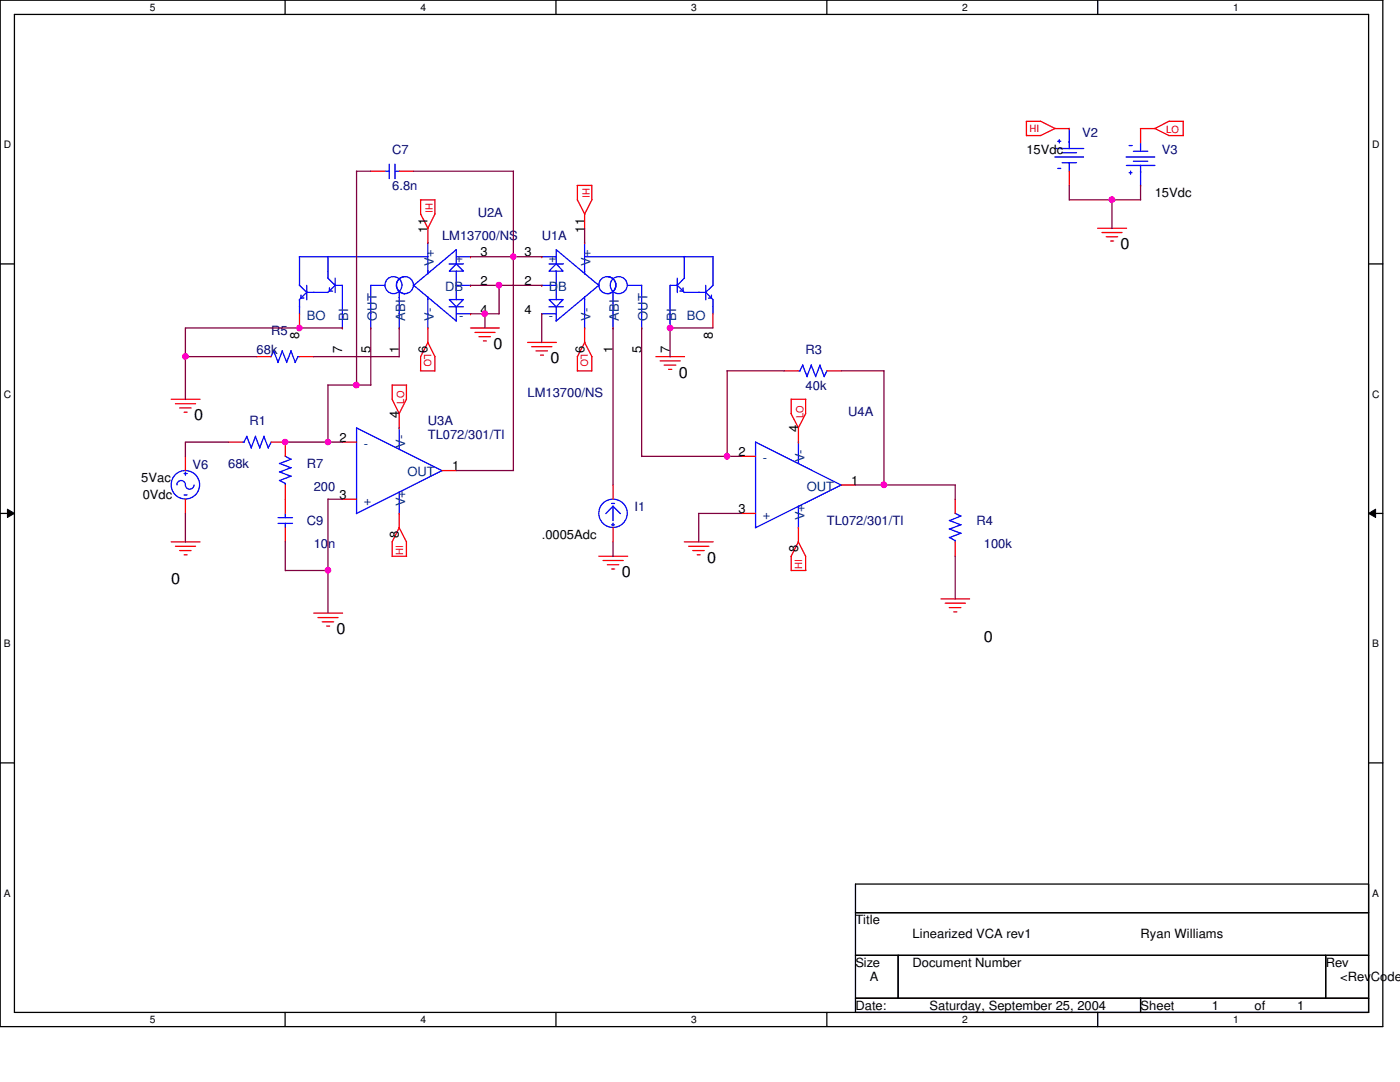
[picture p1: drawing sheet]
<svg xmlns="http://www.w3.org/2000/svg" width="279mm" height="216mm" viewBox="0 0 279 216" stroke-linecap="round" stroke-linejoin="round" font-family="sans-serif">
<path d="M0 0h276v204.9h-276zM2.9 2.9h270.2v199.1h-270.2z" fill="none" stroke="#000" stroke-width=".25"/>
<g fill="#fff">
<path d="M29.9 .3h1.1v2.3h-1.1z"/>
<path d="M29.9 202.3h1.1v2.3h-1.1z"/>
</g>
<path d="M56.9 0v2.9M56.9 202v2.9" fill="none" stroke="#000" stroke-width=".25"/>
<g fill="#fff">
<path d="M83.9 .3h1.1v2.3h-1.1z"/>
<path d="M83.9 202.3h1.1v2.3h-1.1z"/>
</g>
<path d="M111 0v2.9M111 202v2.9" fill="none" stroke="#000" stroke-width=".25"/>
<g fill="#fff">
<path d="M138 .3h1.1v2.3h-1.1z"/>
<path d="M138 202.3h1.1v2.3h-1.1z"/>
</g>
<path d="M165 0v2.9M165 202v2.9" fill="none" stroke="#000" stroke-width=".25"/>
<g fill="#fff">
<path d="M192 .3h1.1v2.3h-1.1z"/>
<path d="M192 202.3h1.1v2.3h-1.1z"/>
</g>
<path d="M219.1 0v2.9M219.1 202v2.9" fill="none" stroke="#000" stroke-width=".25"/>
<g fill="#fff">
<path d="M246.1 .3h1.1v2.3h-1.1z"/>
<path d="M246.1 202.3h1.1v2.3h-1.1z"/>
<path d="M.8 27.8h1.4v2.2h-1.4z"/>
<path d="M273.9 27.8h1.4v2.2h-1.4z"/>
<path d="M.8 77.6h1.4v2.2h-1.4z"/>
<path d="M273.9 77.6h1.4v2.2h-1.4z"/>
</g>
<path d="M0 52.7h2.9M273.1 52.7h2.9" fill="none" stroke="#000" stroke-width=".25"/>
<g fill="#fff">
<path d="M.8 127.3h1.3v2.3h-1.3z"/>
<path d="M273.9 127.3h1.3v2.3h-1.3z"/>
</g>
<path d="M0 102.4h2.9M273.1 102.4h2.9" fill="none" stroke="#000" stroke-width=".25"/>
<path d="M1.5 101.6l1.4 .8-1.4 .9zM273.1 102.4l1.4-.8v1.7z" fill="#000"/>
<path d="M1.5 101.6l1.4 .8-1.4 .9zM273.1 102.4l1.4-.8v1.7z" fill="none" stroke="#000" stroke-width=".2"/>
<g fill="#fff">
<path d="M.8 177.1h1.3v2.3h-1.3z"/>
<path d="M273.9 177.1h1.3v2.3h-1.3z"/>
</g>
<path d="M0 152.2h2.9M273.1 152.2h2.9M170.7 176.4h102.4v25.6h-102.4zM170.7 182.1h102.4M170.7 190.6h102.4M170.7 199.2h102.4M179.2 190.6v8.6M227.6 199.2v2.8M264.6 190.6v8.6" fill="none" stroke="#000" stroke-width=".25"/>
<g fill="none" stroke="#f00" stroke-width=".25">
<path d="M74 34.2h2.8M79.7 34.2h2.8M83.9 39.9h2.9M83.9 39.9v2.9M86.8 39.8v2.9M115.2 37h2.9M115.2 39.9l1.5 2.9M115.2 37v2.9M118.1 37v2.9M118.2 39.8l-1.5 2.9v2.9M204.8 24.2h2.9M204.9 27.1h2.8"/>
<path d="M204.9 24.2v2.9M207.6 24.2l3 1.5h2.8M210.6 25.6l-2.9 1.5M213.4 25.7h.1M213.4 34.2v2.8M227.6 37h.1M227.6 25.7v2.8M230.4 25.6l2.9 1.5M233.3 27.1h2.8M233.3 24.2h2.9M233.3 24.2l-2.8 1.5h-2.9M236.1 24.2v2.9"/>
<path d="M83.9 42.7l1.5 2.9M85.4 48.4h.1M86.8 42.7l-1.4 2.9v2.8M93.9 51.2h.1M93.9 56.9h.1M108.1 51.2h.1M108.1 56.9h.1M116.7 48.4h.1M219.1 45.6h5.7M219.9 46.4h4M220.8 47.2h2.3M221.7 48.1h.5"/>
<path d="M34.2 79.7h5.7M51.2 71.2h2.9M59.8 71.2h2.8M59.8 62.6v2.8M68.3 65.4h.1M74 65.4h.1M78.2 79.6l1.5 2.9v2.9M78.3 76.8v2.9M78.3 76.8h2.9M79.7 65.4h.1M81.1 79.7l-1.5 2.9M81.1 76.8v2.9"/>
<path d="M83.9 74h2.9M83.9 71.1v2.9M85.4 65.4h.1M85.4 65.4v2.9l1.4 2.9M85.4 68.3l-1.5 2.9M86.8 71.2v2.8M93.9 62.6h.1M93.9 65.4h5.8M94.8 66.3h4M95.6 67.2h2.3M96.5 68h.6M105.3 68.3h5.7"/>
<path d="M106.1 69.2h4.1M107 70h2.3M107.9 70.9h.6M108.1 62.6h.1M115.2 74h2.9M115.2 71.1v2.9M116.7 65.4h.1M116.7 65.4v2.9l1.5 2.9M116.7 68.3l-1.5 2.9M118.1 71.2v2.8M122.3 65.4h.1M128.1 65.4h.1"/>
<path d="M130.9 71.2h5.7M131.7 72h4.1M132.5 72.9h2.4M133.4 73.7h.7M133.7 65.4h.1M142.3 62.6v2.8M156.5 74h2.8M157.9 79.7h2.9v2.9l-1.5 2.8M157.9 79.6v2.9M165 74h2.9M35 80.6h4M35.9 81.4h2.2"/>
<path d="M36.7 82.3h.6M37 91.1v2.8M37 99.6v2.8M45.6 88.2h2.8M54.1 88.2h2.8v2.9M56.9 96.8v5.6M68.3 88.2h2.9M68.3 99.6h2.9M79.7 85.4h.1M88.2 93.9h2.9M122.3 96.8v2.8M148 91.1h2.8"/>
<path d="M157.9 82.5l1.4 2.9v2.9M159.3 88.2h.1M167.9 96.8h2.8M190.6 99.6v2.8M34.2 108.1h5.7M35 109h4M35.9 109.9h2.2M36.7 110.7h.6M56.9 105.3v2.8M78.3 111h2.9M78.3 108.1v2.9M79.6 105.2l1.5 2.9"/>
<path d="M79.7 102.4h.1M79.7 102.4v2.9l-1.5 2.9M81.1 108.1v2.9M119.5 111h5.8M120.4 111.8h4M121.2 112.7h2.3M122.1 113.5h.6M122.3 105.3v2.8M136.6 108.1h5.7M137.5 109h4M138.3 109.9h2.2M139.1 110.7h.6"/>
<path d="M148 102.4h2.8M159.3 108.1l1.5 2.9M159.3 105.3h.1M159.3 105.2v2.9l-1.4 2.9M160.8 111v2.8h-2.9v-2.8M187.8 119.5h5.7M190.6 108.1v2.9M62.6 122.3h5.8M63.5 123.2h4M64.3 124.1h2.3M65.2 124.9h.6M188.6 120.4h4.1"/>
<path d="M189.4 121.2h2.4M190.3 122.1h.7"/>
</g>
<g fill="none" stroke="#00f" stroke-width=".25">
<path d="M76.8 34.2h.9M77.7 32.8v2.8M78.8 32.8v2.8M78.8 34.2h.9M210.5 31.3h5.7M210.6 29.6h5.7M211.1 28.2h.6M211.1 33.6h.6M211.4 27.9v.6M212 30.5h2.8M212 32.5h2.8M213.4 25.6v4.1"/>
<path d="M213.4 32.4v1.8M224.7 31.3h5.8M224.8 33h5.7M225.3 34.5h.6M225.3 29h.6M225.6 34.1v.7M226.2 32.2h2.9M226.2 30.2h2.9M227.6 28.5v1.7M227.6 33v4M59.7 51.2h25.7M59.7 56.9l1.5 1.4-1.5 1.5"/>
<path d="M59.8 51.2v5.8M59.8 59.8v2.9M60.1 58.9v.6h.6M61.2 58.3h4.2M61.2 56.9v2.9M65.4 55.5l1.5 1.4-1.5 1.5M65.4 51.2v4.3M65.7 57.4v.7h.7M66.8 56.9h1.5v8.6M66.9 55.5v2.9M74 56.9h2.8M74 56.9v8.6"/>
<path d="M79.7 58.3v7.2M80.8 55.2a1.71 1.71 0 0 0-1.7 1.7 1.71 1.71 0 0 0 1.7 1.7M82.5 56.9l8.6 7.2M85.4 48.3v6.4M85.4 59.2v6.3M89.6 52.7h2.9M89.7 59.8h2.8l-1.4 1.4zM91.1 52.7l1.4 1.4h-2.8zM91.1 51.2h2.8M91.1 56.9h2.8M91.1 52.7v-2.9l-8.6 7.2M91.1 54.1v5.7"/>
<path d="M108.1 51.2h2.9M108.1 56.9h2.9M109.6 59.8h2.8l-1.4 1.4zM109.6 52.7h2.8M111 52.7l1.4 1.4h-2.8zM111 52.7v-2.9l8.5 7.2M111 54.1v5.7M116.7 51.2h25.6M116.7 48.3v6.4M116.7 59.2v6.3M119.5 56.9l-8.5 7.2M121.2 55.2a1.71 1.71 0 0 1 1.7 1.7 1.71 1.71 0 0 1-1.7 1.7"/>
<path d="M122.3 58.3v7.2M125.2 56.9h2.9M128.1 56.9v8.6M135.2 55.5v2.9M135.2 56.9h-1.5v8.6M136.3 57.4v.7h-.6M136.6 58.3h4.3M136.6 51.2v4.3M136.6 55.5l-1.4 1.4 1.4 1.5M140.8 56.9v2.9M142 58.9v.6h-.6M142.3 51.2v5.8"/>
<path d="M142.3 59.8v2.9M142.3 56.9l-1.5 1.4 1.5 1.5M54.1 71.2l.5-1.2 .9 2.3M56.3 70l.9 2.3M56.3 70l-.8 2.3M58 70l.9 2.3M58.1 70l-.9 2.3M59.4 71.2h.4M59.5 71.2l-.6 1.1M89.6 61.2h2.9M91.1 62.6h2.8M91.1 61.2v2.9"/>
<path d="M108.1 62.6h2.9M109.6 61.2h2.8M111 61.2v2.9M160.2 72.9l.9 2.3M160.2 72.8l-.6 1.2h-.3M161.9 72.9l.9 2.3M161.9 72.8l-.9 2.3M163.6 72.9l.9 2.3M163.7 72.8l-.9 2.3M165.1 74l-.6 1.1M35.3 96.8a.85 .85 0 0 1 .9-.9 .85 .85 0 0 1 .8 .9 .87 .87 0 0 0 .9 .8 .87 .87 0 0 0 .8-.8M36.7 98.8h.6"/>
<path d="M36.7 94.5h.6M37 94.2v.6M48.4 88.2h.3M49.2 87.1l1 2.3M49.3 87l-.6 1.2M51 87.1l.9 2.3M51 87l-.9 2.4M52.7 87.1l.9 2.3M52.7 87l-.9 2.4M54.1 88.2l-.6 1.2M55.8 95.8l1.1 .7M55.8 94.1l2.3 .9"/>
<path d="M55.8 92.5l2.3 .8M56.9 91l1.2 .7M56.9 96.4v.4M58.1 95l-2.3 .9M58.1 93.3l-2.3 .9M58.1 91.6l-2.3 .9M79.7 85.3v4.4M79.7 98.1v4.4M88.2 93.9l-17.1 8.6M88.3 93.9l-17.1-8.5v17M150.8 88.2l17.1 8.6M150.8 88.2v17.1"/>
<path d="M159.3 88.2v4.3M167.9 96.8l-17.2 8.5M55.5 104.4h2.9M55.5 103.3h2.9M56.9 102.4v.9M56.9 104.4v.9M122 100.5h.6M122 104.7h.6M122.3 101v2.9M122.3 104.4v.6M122.3 101l1.5 1.5M122.3 101l-1.4 1.5"/>
<path d="M159.3 101v4.3M189.4 107.2l1.2 .7M189.4 105.5l2.4 .9M189.4 103.8l2.4 .9M190.6 102.4l1.2 .6-2.3 .9M190.6 107.8v.3M191.8 106.4l-2.3 .9M191.8 104.7l-2.3 .9"/>
<circle cx="78.5" cy="56.9" r="1.7"/>
<circle cx="80.8" cy="56.9" r="1.7"/>
<circle cx="121.2" cy="56.9" r="1.7"/>
<circle cx="123.5" cy="56.9" r="1.7"/>
<circle cx="37" cy="96.7" r="2.84"/>
<circle cx="122.3" cy="102.4" r="2.83"/>
</g>
<g fill="none" stroke="#7f003f" stroke-width=".25">
<path d="M71.1 34.2h2.9M71.2 34.2v42.7M82.5 34.2h20M102.4 34.2v59.7M213.4 37v2.9M213.4 39.9h14.2M221.9 39.9v5.7M227.6 37v2.9M93.9 51.2h14.3M93.9 56.9h14.3M99.6 56.9v5.8M116.7 45.6v2.8"/>
<path d="M37 71.2h14.3M62.6 71.2h17.1M65.4 76.8h8.6M65.4 76.8v11.5M68.4 65.4h-31.4v14.3M74 65.4v11.5M79.7 65.4v5.8M93.9 62.6h5.7M96.8 62.6v2.9M108.1 62.6v5.8M122.3 65.4v31.4M128.1 65.4v25.7"/>
<path d="M142.3 65.4h-8.6v5.8M145.1 74h11.4M145.1 74v17.1M167.9 74h8.5v22.8M45.6 88.2h-8.6v2.9M56.9 88.2h11.5M68.4 99.6h-3v22.7M91.1 93.9h11.4M128.1 91.1h19.9M170.7 96.8h20M190.6 96.8v2.9M37 102.4v5.8"/>
<path d="M56.9 108.1v5.8l8.6-.1M122.3 108.1v2.9M139.4 102.4h8.6M139.4 102.4v5.8M190.6 111v8.5"/>
</g>
<circle cx="145.1" cy="91.1" r=".55" fill="#f0f"/>
<circle cx="145.1" cy="91.1" r=".55" fill="none" stroke="#f0f" stroke-width=".25"/>
<circle cx="176.4" cy="96.7" r=".56" fill="#f0f"/>
<circle cx="176.4" cy="96.7" r=".56" fill="none" stroke="#f0f" stroke-width=".25"/>
<circle cx="221.9" cy="39.8" r=".56" fill="#f0f"/>
<circle cx="221.9" cy="39.8" r=".56" fill="none" stroke="#f0f" stroke-width=".25"/>
<circle cx="37" cy="71.1" r=".56" fill="#f0f"/>
<circle cx="37" cy="71.1" r=".56" fill="none" stroke="#f0f" stroke-width=".25"/>
<circle cx="133.7" cy="65.4" r=".56" fill="#f0f"/>
<circle cx="133.7" cy="65.4" r=".56" fill="none" stroke="#f0f" stroke-width=".25"/>
<circle cx="96.7" cy="62.6" r=".56" fill="#f0f"/>
<circle cx="96.7" cy="62.6" r=".56" fill="none" stroke="#f0f" stroke-width=".25"/>
<circle cx="99.6" cy="56.9" r=".56" fill="#f0f"/>
<circle cx="99.6" cy="56.9" r=".56" fill="none" stroke="#f0f" stroke-width=".25"/>
<circle cx="65.4" cy="113.8" r=".56" fill="#f0f"/>
<circle cx="65.4" cy="113.8" r=".56" fill="none" stroke="#f0f" stroke-width=".25"/>
<circle cx="102.4" cy="51.2" r=".55" fill="#f0f"/>
<circle cx="102.4" cy="51.2" r=".55" fill="none" stroke="#f0f" stroke-width=".25"/>
<circle cx="71.1" cy="76.8" r=".56" fill="#f0f"/>
<circle cx="71.1" cy="76.8" r=".56" fill="none" stroke="#f0f" stroke-width=".25"/>
<circle cx="59.7" cy="65.4" r=".55" fill="#f0f"/>
<circle cx="59.7" cy="65.4" r=".55" fill="none" stroke="#f0f" stroke-width=".25"/>
<circle cx="56.9" cy="88.2" r=".55" fill="#f0f"/>
<circle cx="56.9" cy="88.2" r=".55" fill="none" stroke="#f0f" stroke-width=".25"/>
<circle cx="65.5" cy="88.2" r=".55" fill="#f0f"/>
<circle cx="65.5" cy="88.2" r=".55" fill="none" stroke="#f0f" stroke-width=".25"/>
<g font-size="3.1">
<text x="223.6" y="49.8">0</text>
<text x="98.5" y="69.7">0</text>
<text x="109.9" y="72.5">0</text>
<text x="135.5" y="75.4">0</text>
<text x="38.7" y="83.9">0</text>
<text x="141.1" y="112.4">0</text>
<text x="34.2" y="116.6">0</text>
<text x="124.1" y="115.2">0</text>
<text x="67.2" y="126.6">0</text>
<text x="196.3" y="128">0</text>
</g>
<g font-size="2.5" fill="#00007f">
<text x="215.9" y="27.3">V2</text>
<text x="78.3" y="30.8">C7</text>
<text x="231.9" y="30.8">V3</text>
<text x="78.3" y="37.9">6.8n</text>
<text x="88.2" y="47.8">LM13700/NS</text>
<text x="95.3" y="43.3">U2A</text>
<text x="108.1" y="47.8">U1A</text>
<text x="51.2" y="70.6">68k</text>
<text x="54.1" y="66.9">R5</text>
<text x="160.8" y="70.6">R3</text>
<text x="160.8" y="77.7">40k</text>
<text x="105.3" y="79.1">LM13700/NS</text>
<text x="169.3" y="83.1">U4A</text>
<text x="49.8" y="84.8">R1</text>
<text x="85.4" y="87.7">TL072/301/TI</text>
<text x="85.4" y="84.8">U3A</text>
<text x="38.4" y="93.6">V6</text>
<text x="45.6" y="93.3">68k</text>
<text x="61.2" y="93.3">R7</text>
<text x="62.6" y="97.9">200</text>
<text x="126.6" y="101.9">I1</text>
<text x="61.2" y="104.7">C9</text>
<text x="165" y="104.7">TL072/301/TI</text>
<text x="194.9" y="104.7">R4</text>
<text x="62.6" y="109.3">10</text>
<text x="65.5" y="109.3">n</text>
<text x="196.3" y="109.3">100k</text>
</g>
<g font-size="2.5">
<text x="204.9" y="30.8">15Vdc</text>
<text x="230.5" y="39.3">15Vdc</text>
<text x="85.3" y="46.4" transform="rotate(-90 85.3 46.4)">11</text>
<text x="116.6" y="46.4" transform="rotate(-90 116.6 46.4)">11</text>
<text x="95.9" y="51.2">3</text>
<text x="104.7" y="51.2">3</text>
<text x="95.9" y="56.9">2</text>
<text x="104.7" y="56.9">2</text>
<text x="95.9" y="62.6">4</text>
<text x="104.7" y="62.6">4</text>
<text x="59.7" y="67.6" transform="rotate(-90 59.7 67.6)">8</text>
<text x="68.3" y="70.4" transform="rotate(-90 68.3 70.4)">7</text>
<text x="74" y="70.4" transform="rotate(-90 74 70.4)">5</text>
<text x="79.6" y="70.4" transform="rotate(-90 79.6 70.4)">1</text>
<text x="85.3" y="70.4" transform="rotate(-90 85.3 70.4)">6</text>
<text x="116.6" y="70.4" transform="rotate(-90 116.6 70.4)">6</text>
<text x="122.3" y="70.4" transform="rotate(-90 122.3 70.4)">1</text>
<text x="128" y="70.4" transform="rotate(-90 128 70.4)">5</text>
<text x="133.7" y="70.4" transform="rotate(-90 133.7 70.4)">7</text>
<text x="142.2" y="67.6" transform="rotate(-90 142.2 67.6)">8</text>
<text x="79.6" y="83.4" transform="rotate(-90 79.6 83.4)">4</text>
<text x="67.7" y="88.2">2</text>
<text x="159.3" y="86.2" transform="rotate(-90 159.3 86.2)">4</text>
<text x="90.2" y="93.9">1</text>
<text x="147.4" y="91">2</text>
<text x="28.2" y="96.2">5Vac</text>
<text x="28.5" y="99.6">0Vdc</text>
<text x="67.7" y="99.6">3</text>
<text x="169.9" y="96.7">1</text>
<text x="79.6" y="107.4" transform="rotate(-90 79.6 107.4)">8</text>
<text x="108.1" y="107.6">.0005Adc</text>
<text x="147.4" y="102.4">3</text>
<text x="159.3" y="110.2" transform="rotate(-90 159.3 110.2)">8</text>
<text x="170.7" y="184.4">Title</text>
<text x="182.1" y="187.2">Linearized VCA rev1</text>
<text x="227.6" y="187.2">Ryan Williams</text>
<text x="170.7" y="192.9">Size</text>
<text x="173.6" y="195.7">A</text>
<text x="182.1" y="192.9">Document Number</text>
<text x="264.6" y="192.9">Rev</text>
<text x="267.5" y="195.7">&lt;Rev</text>
<text x="273.6" y="195.7">Code&gt;</text>
<text x="170.7" y="201.5">Date:</text>
<text x="185.5" y="201.5">Saturday, September 25, 2004</text>
<text x="227.6" y="201.5">Sheet</text>
<text x="241.9" y="201.5">1</text>
<text x="250.4" y="201.5">of</text>
<text x="258.9" y="201.5">1</text>
</g>
<g font-size="2.5" fill="#003f7f">
<text x="86.6" y="53.1" transform="rotate(-90 86.6 53.1)">V+</text>
<text x="90.9" y="52.4">+</text>
<text x="109.6" y="52.4">+</text>
<text x="117.9" y="53.1" transform="rotate(-90 117.9 53.1)">V+</text>
<text x="88.9" y="58.1">DB</text>
<text x="109.6" y="58.1">D</text>
<text x="111.4" y="58.1">B</text>
<text x="61.2" y="63.8">BO</text>
<text x="69.5" y="64" transform="rotate(-90 69.5 64)">BI</text>
<text x="75.2" y="64" transform="rotate(-90 75.2 64)">OUT</text>
<text x="80.9" y="64" transform="rotate(-90 80.9 64)">ABI</text>
<text x="86.6" y="64" transform="rotate(-90 86.6 64)">V-</text>
<text x="91.6" y="63.8">-</text>
<text x="109.6" y="63.8">-</text>
<text x="117.9" y="64" transform="rotate(-90 117.9 64)">V-</text>
<text x="123.5" y="64" transform="rotate(-90 123.5 64)">ABI</text>
<text x="129.2" y="64" transform="rotate(-90 129.2 64)">OUT</text>
<text x="134.9" y="64" transform="rotate(-90 134.9 64)">BI</text>
<text x="137.1" y="63.8">BO</text>
<text x="72.6" y="89.4">-</text>
<text x="80.9" y="89.4" transform="rotate(-90 80.9 89.4)">V-</text>
<text x="81.3" y="95">OUT</text>
<text x="152.2" y="92.2">-</text>
<text x="160.5" y="92.2" transform="rotate(-90 160.5 92.2)">V-</text>
<text x="72.6" y="100.8">+</text>
<text x="80.9" y="101" transform="rotate(-90 80.9 101)">V+</text>
<text x="161" y="97.9">OUT</text>
<text x="152.2" y="103.6">+</text>
<text x="160.5" y="103.8" transform="rotate(-90 160.5 103.8)">V+</text>
</g>
<g font-size="2">
<text x="29.9" y="2.2">5</text>
<text x="83.9" y="2.2">4</text>
<text x="138" y="2.2">3</text>
<text x="192" y="2.2">2</text>
<text x="246.1" y="2.2">1</text>
<text x=".8" y="29.6">D</text>
<text x="273.9" y="29.6">D</text>
<text x=".8" y="79.4">C</text>
<text x="273.9" y="79.4">C</text>
<text x=".8" y="129.2">B</text>
<text x="273.9" y="129.2">B</text>
<text x=".8" y="178.9">A</text>
<text x="273.9" y="178.9">A</text>
<text x="29.9" y="204.1">5</text>
<text x="83.9" y="204.1">4</text>
<text x="138" y="204.1">3</text>
<text x="192" y="204.1">2</text>
<text x="246.1" y="204.1">1</text>
</g>
<g font-size="2" fill="#f00">
<text x="205.4" y="26.3">HI</text>
<text x="232.7" y="26.6">LO</text>
<text x="84.9" y="40.4" transform="rotate(90 84.9 40.4)">HI</text>
<text x="116.2" y="37.6" transform="rotate(90 116.2 37.6)">HI</text>
<text x="84.7" y="70.6" transform="rotate(90 84.7 70.6)">LO</text>
<text x="116" y="70.6" transform="rotate(90 116 70.6)">LO</text>
<text x="80.7" y="80.6" transform="rotate(-90 80.7 80.6)">LO</text>
<text x="160.4" y="83.4" transform="rotate(-90 160.4 83.4)">LO</text>
<text x="80.4" y="110.7" transform="rotate(-90 80.4 110.7)">HI</text>
<text x="160.1" y="113.5" transform="rotate(-90 160.1 113.5)">HI</text>
</g>
</svg>
